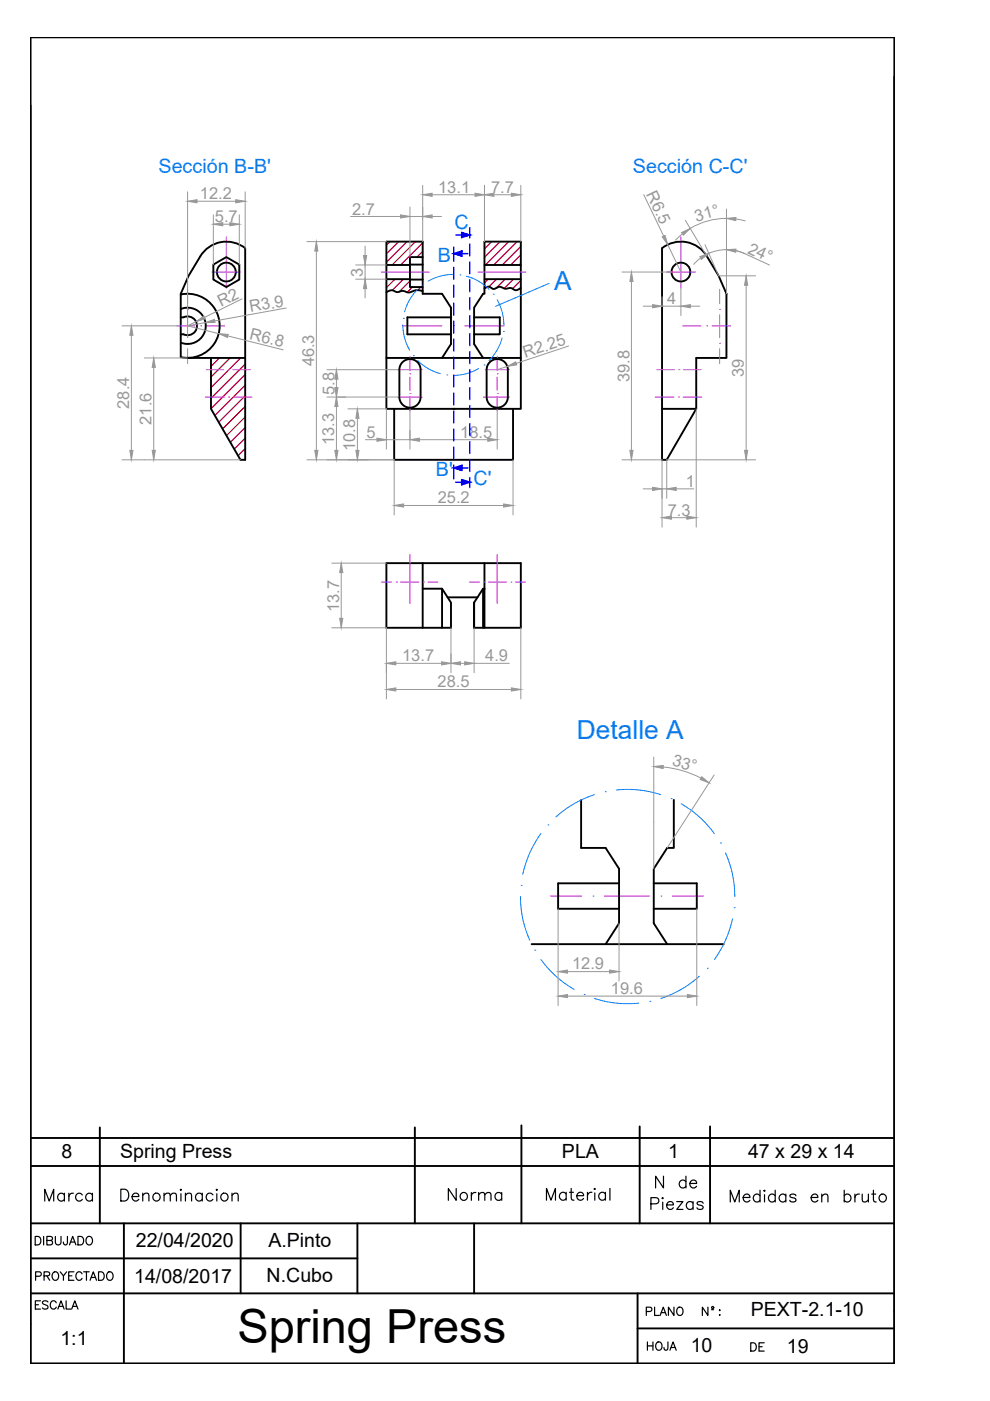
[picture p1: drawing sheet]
<svg xmlns="http://www.w3.org/2000/svg" width="210mm" height="297mm" viewBox="0 0 210 297" stroke-linecap="round" stroke-linejoin="round" font-family="sans-serif">
<!-- layer: 0 -->
<g fill="none" stroke="#000" stroke-width=".4">
<path d="M21.2 239v20.4M88 239v20.4M110.6 238.6v20.8M135.6 238.8v20.6M150.5 238.8v20.6M6.5 259.4h183.1M6.5 247.2h183.1M6.5 241.3h183.1M26.3 259.4v29.7M51 259.4v14.8M75.8 259.4v14.8M100.5 259.4v14.8"/>
<path d="M6.5 274.2h183.1M6.5 266.8h69.3M135.2 274.2v14.9M189.6 278v11.1h-183.1v-281.2h183.1v281.2M135.2 281.7h54.4"/>
</g>
<!-- layer: TEXTO_02 -->
<g fill="none" stroke="#000" stroke-width=".25">
<path d="M115.9 254.5v-2.5l.9 2.5 1-2.5v2.5M120 253.1a.8 .8 0 0 0-1.1-.1 .8 .8 0 0 0 0 1.2 .8 .8 0 0 0 1.1-.1M120 252.8v1.7M120.7 252.8h.9M121.1 252v2l.1 .3 .5 .2M122.3 253.5h1.4a.74 .74 0 0 0-.8-.7 .74 .74 0 0 0-.6 .9 .77 .77 0 0 0 .6 .8 .77 .77 0 0 0 .8-.4M124.6 252.8v1.7M125.5 252.8a.82 .82 0 0 0-.9 .7M126 252.1l.1-.1 .1 .1-.1 .1zM126.1 252.9v1.6M128.4 253.1a.8 .8 0 0 0-1.2-.1 .8 .8 0 0 0 0 1.2 .8 .8 0 0 0 1.2-.1M128.4 252.8v1.7"/>
<path d="M129.3 252v2.5"/>
</g>
<!-- layer: Contorno -->
<g fill="none" stroke="#000" stroke-width=".4">
<path d="M45.2 56.1l2.8-1.6 2.7 1.6v3.2l-2.7 1.6-2.8-1.6zM81.9 56.2h5M81.9 59.2h5M86.9 56.1h2.7M86.9 59.3h2.7M89.6 54.5h-2.7v6.4h2.7M102.7 56.2h7.7M102.7 59.2h7.7M38.3 67.3h.6a1.99 1.99 0 0 1 2.9 1.8 1.99 1.99 0 0 1-2.9 1.8h-.6M38.3 62.4a6.8 6.8 0 0 1 8.3 6.7 6.8 6.8 0 0 1-8.3 6.6v-13.4a31.2 31.2 0 0 1 5-9 6.4 6.4 0 0 1 8.7-.7v44.9h-1l-6.3-10.8v-10.8h7.3M38.3 65.5a3.8 3.8 0 0 1 5.3 3.6 3.8 3.8 0 0 1-5.3 3.5M39.8 75.9h4.9"/>
<path d="M81.9 75.9h28.5M85.3 76.8a2.25 2.25 0 0 1 2.5-.5 2.25 2.25 0 0 1 1.4 2.1v5.8a2.25 2.25 0 0 1-2.3 2.2 2.25 2.25 0 0 1-2.2-2.2v-5.8l.1-.6zM89.6 61.7a3.2 3.2 0 0 0-2.8 .3l-1.3-.3h-.5a1.76 1.76 0 0 1-1.9-.2l-1.2 .5M93.7 75.9l1.9-3v-7.7l-1.9-2.9h-4.1v-11.1h-7.7v35.5h28.5v-35.5h-7.7v11.1h-.3l-1.9 2.9v7.7l1.9 3M95.6 67.3h-9.2v3.6h9.2M100.5 67.3h5.5v3.6h-5.5M103.8 76.8a2.25 2.25 0 0 1 2.5-.5 2.25 2.25 0 0 1 1.4 2.1v5.8a2.25 2.25 0 0 1-2.3 2.2 2.25 2.25 0 0 1-2.2-2.2v-5.8l.1-.6zM110.4 61.1l-.6 .3a1.18 1.18 0 0 1-1.4-.3h-.6a2.4 2.4 0 0 1-1.9-.3l-.8 .3a1.16 1.16 0 0 1-1.4-.3l-1 .4M83.6 86.7v10.8h25.2v-10.8M140.4 86.7h7.2v-10.8h6.4v-13.6a25.6 25.6 0 0 0-5.4-9.5 6.5 6.5 0 0 0-8.2-.2v44.9h1l6.2-10.8M89.6 119.4v13.7M102.7 119.4v13.7"/>
<path d="M89.6 124.8h4.1M93.7 133.1v-8.3l1.9 3v5.3h-13.7v-13.7h28.5v13.7h-9.9M94.9 126.6h6.3M102.4 124.8l-1.9 3v5.3v-5.3M102.7 124.8h-.3v8.3M123.2 169.6v10.2h5.2l2.9 4.4v11.6l-2.9 4.4M142.9 169.6v10.2h-1.4l-2.9 4.4v11.6l2.9 4.4M131.3 187.3h-13v5.4h13M138.6 187.3h9.1v5.4h-9.1M112.7 200.2h40.7"/>
<circle cx="48" cy="57.7" r="2"/>
<circle cx="144.4" cy="57.7" r="2"/>
</g>
<circle cx="96.2" cy="86.7" r=".2" fill="#000"/>
<!-- layer: Sombreado -->
<g fill="none" stroke="#f00" stroke-width=".25">
<path d="M81.9 59.2h.1M82.7 51.2l-.8 .8M83.7 59.2l-1.8 1.8M84.5 51.2l-2.6 2.6M85.5 59.2l-2.3 2.3M86.3 51.2l-4.4 4.4M86.9 56l-.2 .2M86.9 59.6l-2.3 2.3M88.1 51.2l-5 5M89.6 51.5l-4.7 4.7M89.6 53.3l-1.2 1.2M103.5 59.2l-.8 .8"/>
<path d="M104.3 51.2l-1.6 1.6M105.3 59.2l-1.6 1.6M106.1 51.2l-3.4 3.4M107.1 59.2l-1.9 1.9M107.8 51.2l-4.9 5M108.9 59.2l-2 2M109.6 51.2l-4.9 5M110.4 52.2l-3.9 4M110.4 54l-2.1 2.2M110.4 55.8l-.3 .4M110.4 59.4l-1.7 1.8M46.5 75.9l-1.8 1.8"/>
<path d="M48.8 75.9l-4.1 4M51 75.9l-6.3 6.3M52 77.2l-7.3 7.2M52 79.4l-7.3 7.3M87.4 60.9l-1.1 1.1M89.2 60.9l-.6 .6M52 81.7l-6.4 6.4M52 83.9l-5.6 5.6M52 86.2l-4.8 4.7M52 88.4l-4 4M52 90.6l-3.2 3.2M52 92.9l-2.3 2.3"/>
<path d="M52 95.1l-1.5 1.5M52 97.4l-.1 .1"/>
</g>
<!-- layer: Ejes -->
<g fill="none" stroke="#bf00ff" stroke-width=".21">
<path d="M44.9 57.7h6.1M48 50.2v10.9M80.9 57.7h10.1M101.3 57.7h10.2M141.3 57.7h6.1M144.4 50.2v10.9M37.5 69.1h3.8M39.8 72.8h.1M39.8 65.6h.1M39.8 61.3v3.1M39.8 66.8v4.8M39.8 74v3"/>
<path d="M42.5 69.1h.1M43.7 78.4h3.7M43.7 69.1h3.9M48.4 78.4h.1M49.4 78.4h3.7M84.3 78.4h5.2M85.3 69.1h8.4M86.9 79.3h.1M86.9 75.6v3M86.9 80v2.7M96.1 69.1h.1M98.5 69.1h8.4"/>
<path d="M102.8 78.4h5.2M105.4 79.3h.1M105.4 75.6v3M105.4 80v2.7M139.3 78.4h3.7M143.9 78.4h.1M144.7 69.1h3.9M144.9 78.4h3.7M149.8 69.1h.1M151 69.1h3.9M152.6 72.8h.1M152.6 65.6h.1"/>
<path d="M152.6 61.3v3.1M152.6 66.8v4.8M152.6 74v3M43.5 84.2h4M48.5 84.2h.1M49.4 84.2h4M84.3 84.2h5.2M86.9 83.4h.1M86.9 84.1v3M102.5 84.2h5.5M105.4 83.4h.1M105.4 84.1v3"/>
<path d="M138.9 84.2h4M143.9 84.2h.1M144.8 84.2h4M86.9 117.6v10.3M105.4 117.6v10.3M80.9 123.4h2.1M84 123.4h.1M85 123.4h3.8M89.8 123.4h.1M90.7 123.4h2.1M99.5 123.4h2.1M102.6 123.4h.1"/>
<path d="M103.5 123.4h3.9M108.3 123.4h.1M109.3 123.4h2.1M116.7 190h6.6M125.7 190h.1M128.1 190h9.6M140.1 190h.1M142.5 190h6.7"/>
</g>
<!-- layer: COTAS -->
<g fill="none" stroke="#989898" stroke-width=".21">
<path d="M89.6 39.3v11.9M102.7 39.3v11.9M110.4 39.3v11.9M39.8 40.7v28.4M41.8 42.7h8.2M45.2 45.5v10.6M47.2 47.5h1.5M50.7 45.5v10.6M52 40.7v11.9M65.1 51.2h16.8M67.1 53.2v42.3M74.3 45.9h10.6"/>
<path d="M75.4 56.2h6.5M75.4 59.2h6.5M77.4 52.2v2M77.4 56.2v3M86.9 43.9v10.6M86.9 45.9h2.7M91.6 45.9h2M91.6 41.3h9.1M104.7 41.3h3.7M131.9 57.7h10.5M133.9 59.7v35.8M136.5 41.3l4.2 8.8"/>
<path d="M141.6 51.9l2.8 5.8M144.7 49.6l-1.5 1.3M145.3 46.7l4.6 7.7M148.6 54.7l-1.5 1.3M149.5 51.9l2.9 6.6h7.8M150.3 53.7a9.4 9.4 0 0 1 7.6 .1l5.3 2.4M154 44.3v18M154 46.3a14.9 14.9 0 0 0-7.7 2.1M156 53.1l1.9 .7M156 46.4l2 .4M25.9 69.1h11.6M27.9 71.1v24.4"/>
<path d="M30.6 75.9h9.2M32.6 77.9v17.6M39.8 69.1l6.6 1.6M41.6 68.2l-1.8 .9M43.6 68.4l-3.8 .7M48.3 71.2l11.7 3M51.3 63.4l-8 3.9M60.7 65.3l-15.2 2.7M69.3 78.4h15M77.4 61.2v2M107.6 77.7l-2.2 .7M120.6 73.4l-11.1 3.6"/>
<path d="M136.4 64.9h2M140.4 62.9v2h4M144.4 61.1v5.8M146.4 64.9h2M158.2 60.5v35M25.9 97.5h25.1M65.1 97.5h18.5v11.7M69.3 84.2h15M71.3 80.4v1.8M71.3 86.2v9.3M73.8 86.7h8.1v8.5M75.8 88.7v6.8"/>
<path d="M77.5 93.2h9.4M86.9 87.1v8.1M88.9 93.2h14.5M105.4 87.1v8.1M108.8 97.5v11.7M131.9 97.5h8.5v14.3M147.6 86.7v25.1M160.2 97.5h-18.8v8.1M70.3 119.4h11.6M85.6 107.2h21.2M136.4 103.6h2M140.4 103.6h1"/>
<path d="M142.4 109.8h3.2M143.4 103.6h3.7M70.3 133.1h11.6v15.1M72.3 121.4v9.7M95.6 133.1v9.5M100.5 133.1v9.5M110.4 133.1v15.1M83.9 140.6h9.7M83.9 146.2h24.5M97.6 140.6h.9M100.5 140.6h7.5M138.6 160.5v23.7"/>
<path d="M140.6 162.6a21.7 21.7 0 0 1 8 2.4M151.4 164.3l-9.9 15.5M118.3 192.7v20.5M131.3 195.8v12.2M147.7 192.7v20.5M120.3 211.2h25.4M120.3 206h9"/>
</g>
<g fill="#989898" stroke="#989898" stroke-width=".21">
<path d="M89.6 45.9l2-.3v.6z"/>
<path d="M84.9 45.6l2 .3-2 .3z"/>
<path d="M108.4 41l2 .3-2 .3z"/>
<path d="M102.7 41.3l2-.3v.6z"/>
<path d="M100.7 41l2 .3-2 .3z"/>
<path d="M89.6 41.3l2-.3v.6z"/>
<path d="M133.6 95.5h.6l-.3 2z"/>
<path d="M133.9 57.7l.3 2h-.6z"/>
<path d="M66.7 95.5h.7l-.3 2z"/>
<path d="M67.1 51.2l.3 2h-.7z"/>
<path d="M75.4 95.5h.7l-.3 2z"/>
<path d="M75.8 86.7l.3 2h-.7z"/>
<path d="M71 95.5h.7l-.4 2z"/>
<path d="M71.3 84.2l.4 2h-.7z"/>
<path d="M138.4 103.3l2 .3-2 .4z"/>
<path d="M141.4 103.6l2-.3v.7z"/>
<path d="M71 82.2h.7l-.4 2z"/>
<path d="M71.3 78.4l.4 2h-.7z"/>
<path d="M86.9 93.2l2-.3v.7z"/>
<path d="M103.4 92.9l2 .3-2 .4z"/>
<path d="M83.6 107.2l2-.4v.7z"/>
<path d="M106.8 106.8l2 .4-2 .3z"/>
<path d="M39.8 42.7l2-.4v.7z"/>
<path d="M50 42.3l2 .4-2 .3z"/>
<path d="M41.6 68.2l1.6-1.2 .3 .6z"/>
<path d="M43.6 68.4l1.9-.7 .1 .7z"/>
<path d="M46.4 70.7l2 .2-.2 .7z"/>
<path d="M32.3 95.5h.6l-.3 2z"/>
<path d="M32.6 75.9l.3 2h-.6z"/>
<path d="M27.5 95.5h.7l-.3 2z"/>
<path d="M27.9 69.1l.3 2h-.7z"/>
<path d="M95.6 140.6l2-.3v.7z"/>
<path d="M98.5 140.3l2 .3-2 .4z"/>
<path d="M72.3 119.4l.4 2h-.7z"/>
<path d="M72 131.1h.7l-.4 2z"/>
<path d="M140.4 109.8l2-.4v.7z"/>
<path d="M145.6 109.4l2 .4-2 .3z"/>
<path d="M148.8 164.7l1.5 1.3-1.8-.7z"/>
<path d="M138.6 162.5l2-.2v.6z"/>
<path d="M145.7 210.9l2 .3-2 .3z"/>
<path d="M118.3 211.2l2-.3v.6z"/>
<path d="M140.4 50.2l.6-.3 .6 2z"/>
<path d="M154 52.9l2.1-.1-.1 .7z"/>
<path d="M148.4 54.4l1.9-.7-1.6 1.3z"/>
<path d="M154 46.3l2-.2v.7z"/>
<path d="M144.5 49.3l1.8-.9-1.4 1.5z"/>
<path d="M158.2 58.5l.3 2h-.6z"/>
<path d="M157.9 95.5h.6l-.3 2z"/>
<path d="M77.1 54.2h.6l-.3 2z"/>
<path d="M77.4 59.2l.3 2h-.6z"/>
<path d="M48.7 47.2l2 .3-2 .4z"/>
<path d="M45.2 47.5l2-.3v.7z"/>
<path d="M144.4 64.9l2-.3v.7z"/>
<path d="M138.4 64.6l2 .3-2 .4z"/>
<path d="M107.6 77.7l1.7-1 .3 .7z"/>
<path d="M79.9 92.9l2 .3-2 .4z"/>
<path d="M81.9 140.6l2-.3v.7z"/>
<path d="M93.6 140.3l2 .3-2 .4z"/>
<path d="M81.9 146.2l2-.4v.7z"/>
<path d="M108.4 145.8l2 .4-2 .3z"/>
<path d="M129.3 205.7l2 .3-2 .3z"/>
<path d="M118.3 206l2-.3v.6z"/>
</g>
<!-- layer: Ejes -->
<g fill="none" stroke="#007fff" stroke-width=".21">
<path d="M96.1 58.2a10.7 10.7 0 0 0-5.3 1.4M97.5 58.3h.1M98.9 58.6a10.4 10.4 0 0 1 4.8 2.7M85.4 68.9a10.6 10.6 0 0 0 1.5 5.3M85.5 67.5h.1M87.6 75.4h.1M88.6 61.3a10.7 10.7 0 0 0-2.8 4.8M88.6 76.5a10.6 10.6 0 0 0 4.8 2.7M89.6 60.4h.1M94.7 79.5h.1M101.5 78.1a10.6 10.6 0 0 1-5.4 1.5M102.6 77.4h.1"/>
<path d="M104.6 62.4h.1M105.4 63.5a10.8 10.8 0 0 1 1.4 5.4M106.5 71.6a10.5 10.5 0 0 1-2.8 4.8M106.7 70.3h.1M114.7 176.7a22.3 22.3 0 0 0-3.9 8.7M116.2 174.9h.1M126 168.5a22.4 22.4 0 0 0-8.1 4.7M128.3 167.9h.1M130.7 167.5a22.7 22.7 0 0 1 9.4 1M142.3 169.3h.1M144.4 170.4a22.6 22.6 0 0 1 7 6.3M152.7 178.7h.1"/>
<path d="M110.4 190.1a22.4 22.4 0 0 0 1.9 9.2M110.5 187.7h.1M153.8 180.8a22.9 22.9 0 0 1 2 9.3M155.3 194.8a22.5 22.5 0 0 1-3.8 8.6M155.7 192.5h.1M113.4 201.5h.1M114.7 203.5a22.5 22.5 0 0 0 7 6.3M123.8 210.8h.1M126.1 211.7a22.9 22.9 0 0 0 9.4 1M137.8 212.3h.1M148.3 207a22.7 22.7 0 0 1-8.2 4.7M150 205.3h.1"/>
</g>
<!-- layer: COTAS -->
<path d="M116.4 60.1l-11.3 4.8" fill="none" stroke="#007fff" stroke-width=".21"/>
<!-- layer: SECCIONES -->
<g fill="none" stroke="#00f" stroke-width=".3">
<path d="M96.2 53.8l1.7-.6v1.1zM96.2 52.4v3M96.2 56.7v2.5M96.6 49.8h1.3M97.9 49.3l1.7 .5-1.7 .6zM97.9 53.8h1.3M99.6 48.3v2.1M99.6 51.7v2.5M99.6 55.5v2.6M99.6 59.3v2.6M96.2 60.5v2.5M96.2 64.3v2.5"/>
<path d="M96.2 68.1v2.5M96.2 71.9v2.5M96.2 75.7v2.5M96.2 79.5v2.6M99.6 63.1v2.6M99.6 66.9v2.6M99.6 70.8v2.5M99.6 74.6v2.5M99.6 78.4v2.5M96.2 99.2l1.7-.5v1.1zM96.2 83.3v2.6M96.2 87.1v2.6"/>
<path d="M96.2 90.9v2.6M96.2 94.8v2.5M96.2 98.6v3M97.9 99.2h1.3M99.6 82.2v2.5M99.6 86v2.5M99.6 89.8v2.5M99.6 93.6v2.6M99.6 97.4v2.6M96.6 102.2h1.3M97.9 101.7l1.7 .5-1.7 .6zM99.6 101.2v2.2"/>
</g>
<!-- layer: 0 -->
<g fill="#00f" stroke="#00f" stroke-width=".21">
<path d="M97.9 49.3l1.7 .5h-1.7zM97.9 49.8v.6l1.7-.6z"/>
<path d="M96.2 53.8l1.7-.6v.6zM96.2 53.8l1.7 .5v-.5z"/>
<path d="M96.2 99.2l1.7-.5v.5zM96.2 99.2l1.7 .6v-.6z"/>
<path d="M97.9 101.7l1.7 .5h-1.7zM97.9 102.2v.6l1.7-.6z"/>
</g>
<text font-size="10" x="50.3" y="284.7">Spring Press</text>
<g font-size="5.7">
<text x="8.1" y="255.8">Marca</text>
<text x="24.3" y="255.8">Denominacion</text>
<text x="93.8" y="255.8">Norma</text>
<text x="136.9" y="257.5">Piezas</text>
<text x="137.9" y="252.9">N de</text>
<text x="153.5" y="256.1">Medidas en bruto</text>
</g>
<g font-size="5.6" fill="#007fff">
<text x="117.5" y="61.4">A</text>
<text x="122.3" y="156.7">Detalle A</text>
</g>
<g font-size="4.9">
<text x="6.3" y="265.3">DIBUJADO</text>
<text x="6.3" y="272.7">PROYECTADO</text>
<text x="6.3" y="278.7">ESCALA</text>
<text x="135.8" y="280.1">PLANO N :</text>
<text x="136.2" y="287.5">HOJA</text>
</g>
<text font-size="4.4" x="158" y="287.5">DE</text>
<g font-size="4.2" fill="#007fff">
<text x="33.6" y="36.8">Sección B-B'</text>
<text x="134.2" y="36.8">Sección C-C'</text>
<text x="96.3" y="48.5">C</text>
<text x="92.8" y="55.5">B</text>
<text x="92.4" y="101">B'</text>
<text x="100.4" y="102.9">C'</text>
</g>
<g font-size="4.1">
<text x="13" y="245.5">8</text>
<text x="25.5" y="245.5">Spring Press</text>
<text x="119.1" y="245.5">PLA</text>
<text x="141.6" y="245.6">1</text>
<text x="158.6" y="245.5">47 x 29 x 14</text>
<text x="28.8" y="264.4">22/04/2020</text>
<text x="56.9" y="264.3">A.Pinto</text>
<text x="28.4" y="272">14/08/2017</text>
<text x="56.5" y="271.9">N.Cubo</text>
<text x="159.2" y="279.1">PEXT-2.1-10</text>
<text x="12.8" y="285.2">1:1</text>
<text x="146.5" y="286.7">10</text>
<text x="166.9" y="286.8">19</text>
</g>
<g font-size="3.5" fill="#989898">
<text x="92.9" y="40.8">13.1</text>
<text x="104.1" y="40.9">7.7</text>
<text x="136.9" y="41.2" transform="rotate(64 136.9 41.2)">R6.5</text>
<text x="42.4" y="42.3">12.2</text>
<text x="45.6" y="47.1">5.7</text>
<text x="74.6" y="45.5">2.7</text>
<text x="147.6" y="47" transform="rotate(-15 147.6 47)">31°</text>
<text x="158.4" y="53.5" transform="rotate(25 158.4 53.5)">24°</text>
<text x="77" y="58.6" transform="rotate(-90 77 58.6)">3</text>
<text x="46.9" y="65.1" transform="rotate(-26 46.9 65.1)">R2</text>
<text x="141.5" y="64.5">4</text>
<text x="52.8" y="71.9" transform="rotate(14 52.8 71.9)">R6.8</text>
<text x="53.1" y="66.2" transform="rotate(-10 53.1 66.2)">R3.9</text>
<text x="66.6" y="77.7" transform="rotate(-90 66.6 77.7)">46.3</text>
<text x="111.3" y="76" transform="rotate(-18 111.3 76)">R2.25</text>
<text x="70.9" y="83.7" transform="rotate(-90 70.9 83.7)">5.8</text>
<text x="133.4" y="81" transform="rotate(-90 133.4 81)">39.8</text>
<text x="157.7" y="79.9" transform="rotate(-90 157.7 79.9)">39</text>
<text x="27.4" y="86.7" transform="rotate(-90 27.4 86.7)">28.4</text>
<text x="32.2" y="90.1" transform="rotate(-90 32.2 90.1)">21.6</text>
<text x="70.9" y="94.3" transform="rotate(-90 70.9 94.3)">13.3</text>
<text x="75.3" y="95.6" transform="rotate(-90 75.3 95.6)">10.8</text>
<text x="77.7" y="92.8">5</text>
<text x="97.6" y="92.8">18.5</text>
<text x="92.8" y="106.7">25.2</text>
<text x="145.4" y="103.2">1</text>
<text x="141.6" y="109.3">7.3</text>
<text x="71.9" y="129.8" transform="rotate(-90 71.9 129.8)">13.7</text>
<text x="85.3" y="140.2">13.7</text>
<text x="102.9" y="140.2">4.9</text>
<text x="92.8" y="145.7">28.5</text>
<text x="142.4" y="162.2" transform="rotate(16 142.4 162.2)">33°</text>
<text x="121.3" y="205.5">12.9</text>
<text x="129.5" y="210.8">19.6</text>
</g>
</svg>
